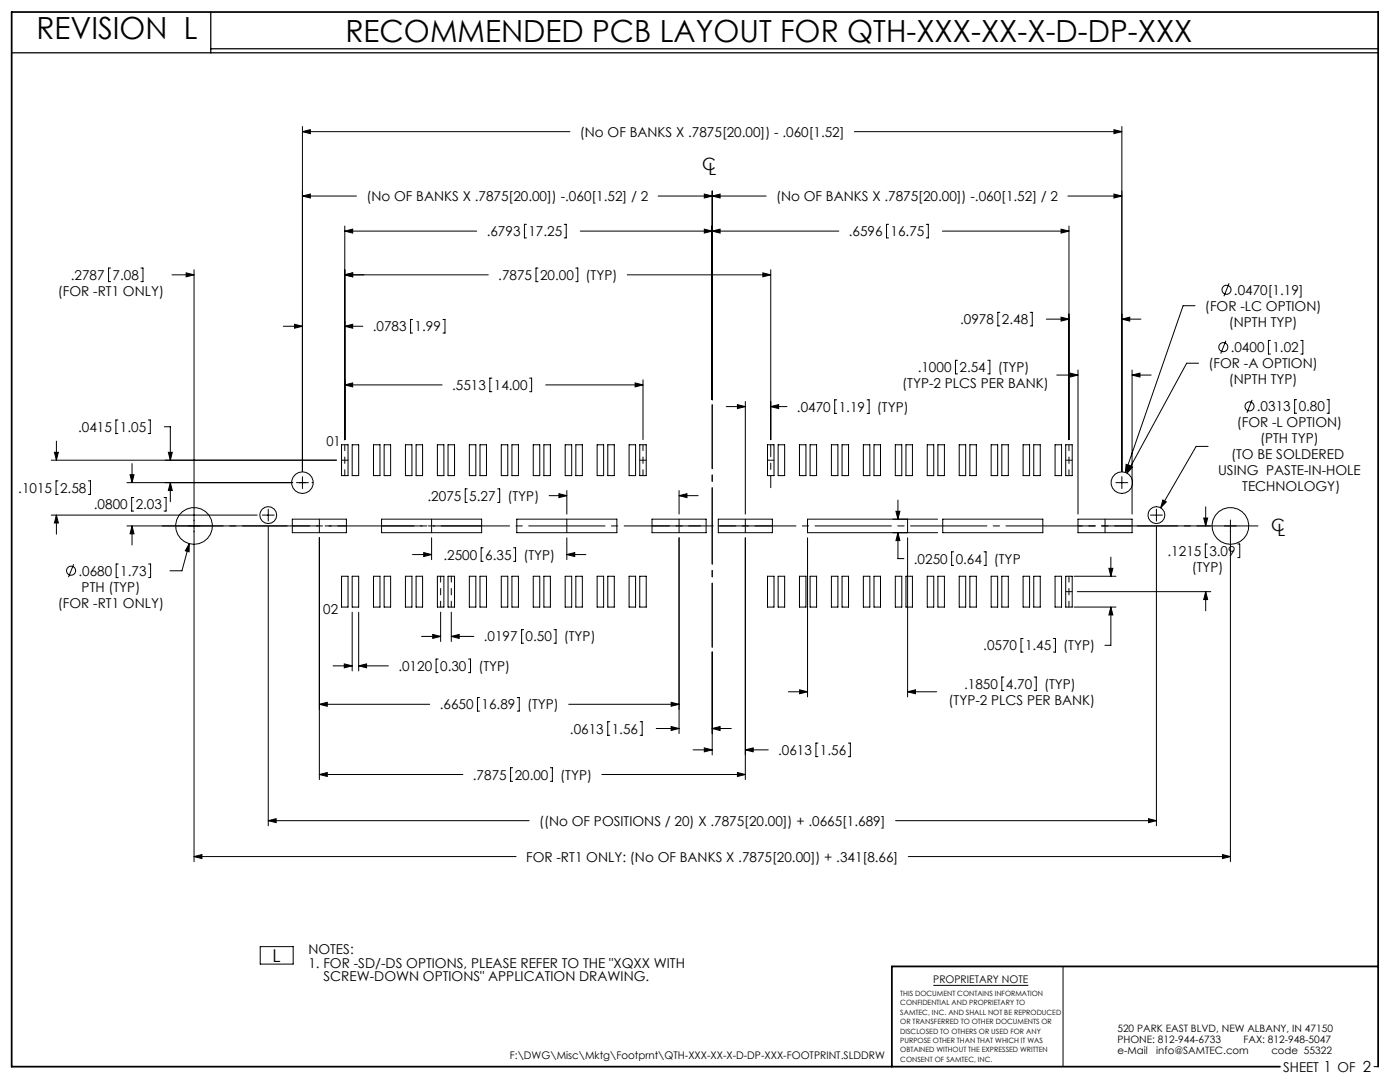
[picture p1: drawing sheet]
<svg xmlns="http://www.w3.org/2000/svg" width="279mm" height="216mm" viewBox="0 0 279 216" stroke-linecap="round" stroke-linejoin="round" font-family="sans-serif">
<g fill="none" stroke="#000" stroke-width=".2">
<path d="M60.4 39.1h10.7M60.4 26.3l1.5-.4v.8zM60.4 25.3v68.8M60.4 26.3h53.3M60.4 39.1l1.5-.4v.8zM131.4 39.1h21.5M140.6 38.7l1.5 .4-1.5 .4zM142.1 38.1v41.7M142.1 39.1l1.6-.4v.8zM170.5 26.3h53.4M213.1 39.1h10.8M222.3 25.9l1.6 .4-1.6 .4z"/>
<path d="M222.3 38.7l1.6 .4-1.6 .4zM223.9 25.3v68.8M22.1 53.5h-.4v2.7h.4M28.1 53.5h.4v2.7h-.4M34.3 54.8h4.4M37.1 54.4l1.6 .4-1.6 .4zM38.7 53.8v118.1M68.8 46.1l1.6-.4v.8zM68.8 54.8h28.6M68.8 54.8l1.6-.4v.8zM68.8 45.1v42.6M68.8 46.1h26.3"/>
<path d="M105.1 44.8h-.4v2.7h.4M107.4 53.5h-.4v2.7h.4M112.6 44.8h.4v2.7h-.4M114.9 53.5h.4v2.7h-.4M115.8 46.1h51.6M125.2 54.8h28.6M140.6 45.7l1.5 .4-1.5 .4zM142.1 46.1l1.6-.4v.8zM152.2 54.4l1.6 .4-1.6 .4zM153.8 53.8v33.9M177.3 44.8h-.4v2.7h.4M184.9 44.8h.4v2.7h-.4"/>
<path d="M188.1 46.1h25.2M211.8 45.7l1.5 .4-1.5 .4zM213.3 45.1v42.6M245.3 56.5l-1 2.6M56.5 65.1h3.9M58.8 64.7l1.6 .4-1.6 .4zM68.8 65.1h3.6M68.8 76.8h19.4M68.8 65.1l1.6-.4v.8zM68.8 76.8l1.6-.4v.8zM82.3 63.7h-.4v2.8h.4M88.4 63.7h.4v2.8h-.4"/>
<path d="M98.2 75.4h-.4v2.8h.4M105.7 75.4h.4v2.8h-.4M108.9 76.8h19.4M126.7 76.4l1.6 .4-1.6 .4zM128.3 75.8v11.9M167 79.8h-.4v2.7h.4M173 79.8h.5v2.7h-.5M191.1 71.9h-.4v2.7h.4M197.1 71.9h.5v2.7h-.5M199.5 62.3h-.4v2.7h.4M205.6 62.3h.4v2.7h-.4M208.8 63.7h4.5"/>
<path d="M210.9 74.8h4.2M211.8 63.3l1.5 .4-1.5 .4zM213.6 74.4l1.5 .4-1.5 .4zM215.1 73.8v28.8M223.9 63.7l1.6-.4v.8zM223.9 63.7h3.8M225.9 74.8l1.6-.4v.8zM225.9 73.8v28.8M225.9 74.8h3.8M238.5 61h-2.4l-11.5 33.3M239.2 72.5h-2.4l-11.9 21.9M244.7 68l-1.1 2.6"/>
<path d="M249.9 79.8l-1 2.6M253.5 67.9h-.4v2.7h.4M258.8 79.7h-.4v2.8h.4M259.6 67.9h.4v2.7h-.4M264.8 79.7h.4v2.8h-.4M10.2 91.8h56.9M10.9 90.3h.7l-.3 1.5zM11.3 88v3.8M11.6 96h-.4v2.7h.4M17.6 96h.5v2.7h-.5M23.5 83.8h-.4v2.7h.4M25.3 96.3h32.9"/>
<path d="M26 94.7h.7l-.3 1.6zM26.4 92.5v3.8M26.7 99.3h-.4v2.7h.4M29.6 83.8h.4v2.7h-.4M32.7 99.3h.4v2.7h-.4M32.8 85.2h1.2v6.6M33.6 90.3h.8l-.4 1.5zM34 96.3v3.8M34 96.3l.4 1.6h-.8zM59.2 96.3h2.3M60.4 95.1v2.4M68.2 88.8h1.3v6.1h-1.3z"/>
<path d="M70.3 88.8h1.3v6.1h-1.3zM74.5 88.8h1.3v6.1h-1.3zM76.7 88.8h1.3v6.1h-1.3zM80.9 88.8h1.3v6.1h-1.3zM83 88.8h1.3v6.1h-1.3zM87.3 88.8h1.3v6.1h-1.3zM89.4 88.8h1.3v6.1h-1.3zM93.3 97.5h-.4v2.8h.4M93.7 88.8h1.3v6.1h-1.3zM95.8 88.8h1.3v6.1h-1.3zM99.3 97.5h.4v2.8h-.4M100 88.8h1.3v6.1h-1.3z"/>
<path d="M102.2 88.8h1.3v6.1h-1.3zM106.4 88.8h1.3v6.1h-1.3zM108.5 88.8h1.3v6.1h-1.3zM109.6 98.9h3.5M111.5 98.5l1.6 .4-1.6 .4zM112.8 88.8h1.3v6.1h-1.3zM113.1 97.9v4.7M114.9 88.8h1.3v6.1h-1.3zM119.2 88.8h1.3v6.1h-1.3zM121.3 88.8h1.3v6.1h-1.3zM125.5 88.8h1.3v6.1h-1.3zM127.7 88.8h1.3v6.1h-1.3z"/>
<path d="M135.5 97.9v4.7M135.5 98.9h3.8M135.5 98.9l1.6-.4v.8zM144.9 81.1h3.8M147.2 80.7l1.5 .4-1.5 .4zM148.7 80.1v22.5M153.2 88.8h1.3v6.1h-1.3zM153.8 81.1h3.3M153.8 81.1l1.6-.4v.8zM155.3 88.8h1.3v6.1h-1.3zM159.5 88.8h1.3v6.1h-1.3zM161.7 88.8h1.3v6.1h-1.3z"/>
<path d="M165.9 88.8h1.3v6.1h-1.3zM168.1 88.8h1.2v6.1h-1.2zM172.3 88.8h1.3v6.1h-1.3zM174.4 88.8h1.3v6.1h-1.3zM178.7 88.8h1.3v6.1h-1.3zM179.2 99.8v3.8M180.8 88.8h1.3v6.1h-1.3zM185.1 88.8h1.2v6.1h-1.2zM187.2 88.8h1.3v6.1h-1.3zM191.4 88.8h1.3v6.1h-1.3zM193.6 88.8h1.3v6.1h-1.3zM197.8 88.8h1.3v6.1h-1.3z"/>
<path d="M199.9 88.8h1.3v6.1h-1.3zM204.2 88.8h1.3v6.1h-1.3zM206.3 88.8h1.3v6.1h-1.3zM210.6 88.8h1.3v6.1h-1.3zM212.7 88.8h1.3v6.1h-1.3zM222.7 96.3h2.4M223.9 95.1v2.4M224.7 92.6l.8 .3-.9 1.4zM225.3 92.8l.7 .4-1.1 1.2zM232.1 99.8l.7 .4-1.2 1.1zM241.1 89.1h-2.4l-7.1 12.2M10.2 102.8h41.1"/>
<path d="M11.3 102.8l.3 1.6h-.7zM11.3 102.8v3.8M14.7 112.6l-1 2.6M23.6 112.5h-.4v2.8h.4M25.3 104.9h32M26.4 104.9v3.9M26.4 104.9l.3 1.6h-.7zM29.7 112.5h.4v2.8h-.4M37.8 108.5l-.1 1.6-.7-.2zM37.8 108.5l-1.5 5.4h-2.4M52.3 102.8h2.4M53.5 101.6v2.4"/>
<path d="M53.5 105v59.8M58.3 103.6h10.8v2.7h-10.8zM63.7 107.3v48.3M68.2 115h1.3v6.1h-1.3zM70.3 115h1.3v6.1h-1.3zM74.5 115h1.3v6.1h-1.3zM76.1 103.6h20v2.7h-20zM76.7 115h1.3v6.1h-1.3zM80.9 115h1.3v6.1h-1.3zM82.3 110.7h3.8M83 115h1.3v6.1h-1.3zM84.6 110.3l1.5 .4-1.5 .4z"/>
<path d="M86.1 107.3v4.4M87.3 115h1.3v6.1h-1.3zM89.4 115h1.3v6.1h-1.3zM93.7 115h1.3v6.1h-1.3zM95.8 115h1.3v6.1h-1.3zM96.4 109.3h-.4v2.7h.4M100 115h1.3v6.1h-1.3zM102.2 115h1.3v6.1h-1.3zM102.5 109.3h.4v2.7h-.4M103.1 103.6h20v2.7h-20zM106.4 115h1.3v6.1h-1.3zM108.5 115h1.3v6.1h-1.3z"/>
<path d="M112.8 115h1.3v6.1h-1.3zM113.1 107.3v4.4M113.1 110.7h3.8M113.1 110.7l1.6-.4v.8zM114.9 115h1.3v6.1h-1.3zM119.2 115h1.3v6.1h-1.3zM121.3 115h1.3v6.1h-1.3zM125.5 115h1.3v6.1h-1.3zM127.7 115h1.3v6.1h-1.3zM130.1 103.6h10.8v2.7h-10.8zM135.5 107.3v39.1M143.3 103.6h10.8v2.7h-10.8z"/>
<path d="M148.7 107.3v48.3M153.2 115h1.3v6.1h-1.3zM155.3 115h1.3v6.1h-1.3zM159.5 115h1.3v6.1h-1.3zM161.2 107.3v31.8M161.7 115h1.3v6.1h-1.3zM165.9 115h1.3v6.1h-1.3zM168.1 115h1.2v6.1h-1.2zM172.3 115h1.3v6.1h-1.3zM174.4 115h1.3v6.1h-1.3zM178.7 115h1.3v6.1h-1.3zM178.8 102h.8l-.4 1.6z"/>
<path d="M179.2 106.3l.4 1.6h-.8zM179.2 106.3v5.2h1.2M180.8 115h1.3v6.1h-1.3zM181.1 103.6v2.7M181.1 107.3v31.8M185.1 115h1.2v6.1h-1.2zM187.1 103.6h-25.9v2.7h25.9M187.2 115h1.3v6.1h-1.3zM188.1 103.6h20v2.7h-20zM190.3 110.1h-.4v2.7h.4M191.4 115h1.3v6.1h-1.3zM193.6 115h1.3v6.1h-1.3z"/>
<path d="M196.4 110.1h.4v2.7h-.4M197.8 115h1.3v6.1h-1.3zM199.9 115h1.3v6.1h-1.3zM204.2 115h1.3v6.1h-1.3zM206.3 115h1.3v6.1h-1.3zM210.6 115h1.3v6.1h-1.3zM212.7 115h1.3v6.1h-1.3zM214.3 115h8.4M215 118.1h26.6M215.1 103.6h10.8v2.7h-10.8zM221.3 113.4h.8l-.4 1.6zM221.7 111.2v3.8"/>
<path d="M226.9 104.9h14.7M229.6 102.8h2.4M230.8 101.6v2.4M230.8 105v59.8M240.2 103.4h.8l-.4 1.5zM240.6 101.1v3.8M240.6 118.1v3.8M240.6 118.1l.4 1.5h-.8zM241 108.6h-.5v2.7h.5M244.4 104.9h2.3M245.6 103.8v68.1M247 108.6h.4v2.7h-.4"/>
<path d="M66.5 132.9h3.8M68.7 132.5l1.6 .4-1.6 .4zM70.3 122.2v11.7M71.6 132.9l1.6-.4v.8zM71.6 122.2v11.7M71.6 132.9h5.9M84.1 127h3.8M86.4 126.6l1.5 .4-1.5 .4zM87.4 131.5h-.4v2.7h.4M87.9 122.2v5.8M90.1 122.2v5.8M90.1 127h4.5"/>
<path d="M90.1 127l1.5-.4v.8zM93.5 131.5h.4v2.7h-.4M95.7 139.2h-.4v2.7h.4M103.2 139.2h.4v2.7h-.4M104.5 125.6h-.4v2.7h.4M110.6 125.6h.4v2.7h-.4M142.1 130.1v20.5M157.4 138h3.8M159.6 137.6l1.6 .4-1.6 .4zM181.1 138l1.6-.4v.8zM181.1 138h5.8M200.3 135.1h-.4v2.7h.4"/>
<path d="M204.2 127.4h-.4v2.7h.4M206.4 135.1h.4v2.7h-.4M210.2 127.4h.4v2.7h-.4M214.3 121.1h8.4M221.7 121.1v7.7h-1.2M221.7 121.1l.4 1.6h-.8zM63.7 140.5h22.1M63.7 154.5h28.7M63.7 140.5l1.6-.4v.8zM63.7 154.5l1.6-.4v.8zM102.3 153.2h-.4v2.7h.4M109.8 153.2h.4v2.7h-.4"/>
<path d="M113.5 140.5h22M120.1 154.5h28.6M121.7 144h-.4v2.7h.4M127.8 144h.4v2.7h-.4M131 145.4h4.5M133.9 145l1.6 .4-1.6 .4zM133.9 140.1l1.6 .4-1.6 .4zM138.3 149.6h3.8M140.6 149.2l1.5 .4-1.5 .4zM142.1 145.4h3.8M142.1 145.4l1.6-.4v.8zM147.2 154.1l1.5 .4-1.5 .4z"/>
<path d="M148.7 149.6l1.6-.4v.8zM148.7 149.6h4.6M163.2 148.3h-.4v2.7h.4M169.3 148.3h.4v2.7h-.4M38.7 170.9l1.6-.4v.8zM38.7 170.9h64.3M53.5 163.8l1.6-.4v.8zM53.5 163.8h52.1M178.7 163.8h52.1M181.3 170.9h64.3M229.2 163.4l1.6 .4-1.6 .4zM244 170.5l1.6 .4-1.6 .4z"/>
<path d="M51.9 188.9h6.6v3.5h-6.6zM186.3 196.6h18.9M212.2 192.8v20M274.2 212.8h.8"/>
<circle cx="244.8" cy="57.8" r=".9"/>
<circle cx="244.1" cy="69.3" r=".9"/>
<circle cx="60.4" cy="96.3" r="2.16"/>
<circle cx="223.9" cy="96.3" r="2.16"/>
<circle cx="249.4" cy="81.1" r=".9"/>
<circle cx="14.2" cy="113.9" r=".9"/>
<circle cx="38.7" cy="104.9" r="3.7"/>
<circle cx="53.5" cy="102.8" r="1.69"/>
<circle cx="230.8" cy="102.8" r="1.69"/>
<circle cx="245.6" cy="104.9" r="3.7"/>
</g>
<path d="M2.3 10.5h272.7M42.1 2.4v8.1M42.1 9.7h232.9" fill="none" stroke="#000" stroke-width=".25"/>
<path d="M275 192.8h-97v20M255.5 212.8h-253.2v-210.4h272.7v210.4" fill="none" stroke="#000" stroke-width=".35"/>
<path d="M142.1 80.7v48.5M142.1 129.1v-48.3" fill="none" stroke="#000" stroke-width=".2" stroke-dasharray="15.2 1.3 1.3 1.3" stroke-dashoffset="2.5"/>
<path d="M68.8 88.8v6.1M128.3 88.8v6.1M213.3 88.8v6.1M87.9 115v6.1M90.1 115v6.1M213.3 115v6.1" fill="none" stroke="#000" stroke-width=".2" stroke-dasharray="15.2 1.3 1.3 1.3" stroke-dashoffset="14.1"/>
<path d="M76.1 104.9h20" fill="none" stroke="#000" stroke-width=".2" stroke-dasharray="15.2 1.3 1.3 1.3" stroke-dashoffset="7.2"/>
<path d="M32.4 104.9h218.6" fill="none" stroke="#000" stroke-width=".2" stroke-dasharray="15.2 1.3 1.3 1.3" stroke-dashoffset="3.1"/>
<path d="M58.3 104.9h10.8M130.1 104.9h10.8M143.3 104.9h10.8M215.1 104.9h10.8" fill="none" stroke="#000" stroke-width=".2" stroke-dasharray="15.2 1.3 1.3 1.3" stroke-dashoffset="11.7"/>
<path d="M68.2 91.8h1.3M127.7 91.8h1.3M153.2 91.8h1.3M212.7 91.8h1.3M63.7 103.6v2.7M86.1 103.6v2.7M113.1 103.6v2.7M135.5 103.6v2.7M148.7 103.6v2.7M212.7 118.1h1.3M220.5 103.6v2.7" fill="none" stroke="#000" stroke-width=".2" stroke-dasharray="15.2 1.3 1.3 1.3"/>
<path d="M153.8 88.8v8.5" fill="none" stroke="#000" stroke-width=".2" stroke-dasharray="15.2 1.3 1.3 1.3" stroke-dashoffset="12.9"/>
<path d="M62.5 96.3h-4.3" fill="none" stroke="#000" stroke-width=".2" stroke-dasharray="15.2 1.3 1.3 1.3" stroke-dashoffset="15"/>
<g fill="#000">
<path d="M68.8 54.8l1.6-.4v.8zM152.2 54.4l1.6 .4-1.6 .4zM63.7 140.5l1.6-.4v.8zM133.9 140.1l1.6 .4-1.6 .4zM63.7 154.5l1.6-.4v.8zM147.2 154.1l1.5 .4-1.5 .4zM84.6 110.3l1.5 .4-1.5 .4zM113.1 110.7l1.6-.4v.8zM111.5 98.5l1.6 .4-1.6 .4zM135.5 98.9l1.6-.4v.8zM68.8 65.1l1.6-.4v.8zM58.8 64.7l1.6 .4-1.6 .4zM147.2 80.7l1.5 .4-1.5 .4zM153.8 81.1l1.6-.4v.8zM86.4 126.6l1.5 .4-1.5 .4zM90.1 127l1.5-.4v.8zM126.7 76.4l1.6 .4-1.6 .4zM68.8 76.8l1.6-.4v.8zM221.3 113.4h.8l-.4 1.6zM221.7 121.1l.4 1.6h-.8zM26.4 104.9l.3 1.6h-.7zM26 94.7h.7l-.3 1.6zM33.6 90.3h.8l-.4 1.5zM34 96.3l.4 1.6h-.8zM240.6 118.1l.4 1.5h-.8zM240.2 103.4h.8l-.4 1.5z"/>
<path d="M223.9 63.7l1.6-.4v.8zM211.8 63.3l1.5 .4-1.5 .4zM142.1 46.1l1.6-.4v.8zM211.8 45.7l1.5 .4-1.5 .4zM68.8 46.1l1.6-.4v.8zM140.6 45.7l1.5 .4-1.5 .4zM142.1 39.1l1.6-.4v.8zM222.3 38.7l1.6 .4-1.6 .4zM140.6 38.7l1.5 .4-1.5 .4zM60.4 39.1l1.5-.4v.8zM133.9 145l1.6 .4-1.6 .4zM142.1 145.4l1.6-.4v.8zM148.7 149.6l1.6-.4v.8zM140.6 149.2l1.5 .4-1.5 .4zM37.1 54.4l1.6 .4-1.6 .4zM68.8 54.8l1.6-.4v.8zM10.9 90.3h.7l-.3 1.5zM11.3 102.8l.3 1.6h-.7z"/>
<path d="M178.8 102h.8l-.4 1.6zM179.2 106.3l.4 1.6h-.8zM159.6 137.6l1.6 .4-1.6 .4zM181.1 138l1.6-.4v.8zM225.9 74.8l1.6-.4v.8zM213.6 74.4l1.5 .4-1.5 .4zM225.3 92.8l-.4 1.6 1.1-1.2zM224.7 92.6l-.1 1.7 .9-1.4zM68.7 132.5l1.6 .4-1.6 .4zM71.6 132.9l1.6-.4v.8zM60.4 26.3l1.5-.4v.8zM222.3 25.9l1.6 .4-1.6 .4z"/>
<path d="M38.7 170.9l1.6-.4v.8zM244 170.5l1.6 .4-1.6 .4zM37.8 108.5l-.8 1.4 .7 .2zM53.5 163.8l1.6-.4v.8zM229.2 163.4l1.6 .4-1.6 .4zM232.1 99.8l-.5 1.5 1.2-1.1z"/>
</g>
<g font-size="6.1">
<text x="7.3" y="7.9">REVISION L</text>
<text x="68.9" y="8.3">RECOMMENDED PCB LAYOUT FOR QTH-XXX-XX-X-D-DP-XXX</text>
</g>
<text font-size="3.5" x="54.4" y="191.9">L</text>
<g font-size="3.4">
<text x="140.1" y="34">C</text>
<text x="141.4" y="35">L</text>
<text x="253.7" y="106">C</text>
<text x="254.9" y="107">L</text>
</g>
<g font-size="2.7">
<text x="115.7" y="27.3">(No OF BANKS X .7875[20.00]) - .060[1.52]</text>
<text x="73.1" y="40.1">(No OF BANKS X .7875[20.00]) -.060[1.52] / 2</text>
<text x="154.9" y="40.1">(No OF BANKS X .7875[20.00]) -.060[1.52] / 2</text>
<text x="97.1" y="47.1">.6793</text>
<text x="105.5" y="47.1">17.25</text>
<text x="169.4" y="47.1">.6596</text>
<text x="177.7" y="47.1">16.75</text>
<text x="11.5" y="59">(FOR -RT1 ONLY)</text>
<text x="14.1" y="55.8">.2787</text>
<text x="22.5" y="55.8">7.08</text>
<text x="99.4" y="55.8">.7875</text>
<text x="107.8" y="55.8">20.00</text>
<text x="116.9" y="55.8">(TYP)</text>
<text x="246.3" y="58.8">.0470[1.19]</text>
<text x="191.6" y="64.7">.0978</text>
<text x="199.9" y="64.7">2.48</text>
<text x="240.5" y="62">(FOR -LC OPTION)</text>
<text x="245.2" y="65.2">(NPTH TYP)</text>
<text x="74.4" y="66.1">.0783</text>
<text x="82.7" y="66.1">1.99</text>
<text x="245.6" y="70.3">.0400</text>
<text x="253.9" y="70.3">1.02</text>
<text x="90.2" y="77.8">.5513</text>
<text x="98.6" y="77.8">14.00</text>
<text x="180.1" y="77.4">(TYP-2 PLCS PER BANK)</text>
<text x="183.1" y="74.3">.1000</text>
<text x="191.5" y="74.3">2.54</text>
<text x="199.1" y="74.3">(TYP)</text>
<text x="241.2" y="73.5">(FOR -A OPTION)</text>
<text x="245.2" y="76.7">(NPTH TYP)</text>
<text x="159.1" y="82.1">.0470</text>
<text x="167.4" y="82.1">1.19</text>
<text x="175" y="82.1">(TYP)</text>
<text x="250.8" y="82.1">.0313</text>
<text x="259.2" y="82.1">0.80</text>
<text x="15.6" y="86.2">.0415</text>
<text x="23.9" y="86.2">1.05</text>
<text x="65.2" y="89">01</text>
<text x="246.8" y="85.3">(FOR -L OPTION)</text>
<text x="251.5" y="88.5">(PTH TYP)</text>
<text x="243.1" y="94.9">USING PASTE-IN-HOLE</text>
<text x="245.7" y="91.7">(TO BE SOLDERED</text>
<text x="3.6" y="98.3">.1015</text>
<text x="12" y="98.3">2.58</text>
<text x="18.7" y="101.6">.0800</text>
<text x="27.1" y="101.6">2.03</text>
<text x="85.3" y="99.9">.2075</text>
<text x="93.7" y="99.9">5.27</text>
<text x="101.3" y="99.9">(TYP)</text>
<text x="247.9" y="98.1">TECHNOLOGY)</text>
<text x="88.5" y="111.7">.2500</text>
<text x="96.8" y="111.7">6.35</text>
<text x="104.5" y="111.7">(TYP)</text>
<text x="182.4" y="112.5">.0250</text>
<text x="190.7" y="112.5">0.64</text>
<text x="198.3" y="112.5">(TYP</text>
<text x="233" y="110.9">.1215</text>
<text x="241.3" y="110.9">3.09</text>
<text x="15.7" y="114.9">.0680</text>
<text x="16.3" y="118.1">PTH (TYP)</text>
<text x="24" y="114.9">1.73</text>
<text x="237.8" y="114.1">(TYP)</text>
<text x="11.5" y="121.3">(FOR -RT1 ONLY)</text>
<text x="64.5" y="122.5">02</text>
<text x="96.6" y="128">.0197</text>
<text x="104.9" y="128">0.50</text>
<text x="112.5" y="128">(TYP)</text>
<text x="196.2" y="129.8">.0570</text>
<text x="204.6" y="129.8">1.45</text>
<text x="212.2" y="129.8">(TYP)</text>
<text x="79.5" y="133.9">.0120</text>
<text x="87.8" y="133.9">0.30</text>
<text x="95.5" y="133.9">(TYP)</text>
<text x="192.4" y="137.4">.1850</text>
<text x="200.7" y="137.4">4.70</text>
<text x="208.4" y="137.4">(TYP)</text>
<text x="87.8" y="141.5">.6650</text>
<text x="96.1" y="141.5">16.89</text>
<text x="105.2" y="141.5">(TYP)</text>
<text x="189.3" y="140.6">(TYP-2 PLCS PER BANK)</text>
<text x="113.8" y="146.4">.0613</text>
<text x="122.1" y="146.4">1.56</text>
<text x="94.4" y="155.5">.7875</text>
<text x="102.7" y="155.5">20.00</text>
<text x="111.8" y="155.5">(TYP)</text>
<text x="155.3" y="150.6">.0613</text>
<text x="163.6" y="150.6">1.56</text>
<text x="107.6" y="164.8">((No OF POSITIONS / 20) X .7875[20.00]) + .0665[1.689]</text>
<text x="105" y="171.9">FOR -RT1 ONLY: (No OF BANKS X .7875[20.00]) + .341[8.66]</text>
<text x="61.5" y="190.4">NOTES:</text>
<text x="61.5" y="193.1">1. FOR -SD/-DS OPTIONS, PLEASE REFER TO THE &quot;XQXX WITH</text>
<text x="64.5" y="195.8">SCREW-DOWN OPTIONS&quot; APPLICATION DRAWING.</text>
<text x="256.1" y="213.9">SHEET 1 OF 2</text>
</g>
<g font-size="2.1">
<text x="186.3" y="196.2">PROPRIETARY NOTE</text>
<text x="101.8" y="211.3">F:\DWG\Misc\Mktg\Footprnt\QTH-XXX-XX-X-D-DP-XXX-FOOTPRINT.SLDDRW</text>
</g>
<g font-size="2">
<text x="223" y="206">520 PARK EAST BLVD, NEW ALBANY, IN 47150</text>
<text x="223" y="208.1">PHONE: 812-944-6733</text>
<text x="248.2" y="208.1">FAX: 812-948-5047</text>
<text x="223" y="210.3">e-Mail</text>
<text x="230.8" y="210.3">info@SAMTEC.com</text>
<text x="253.7" y="210.3">code 55322</text>
</g>
<g font-size="1.4">
<text x="179.7" y="198.8">THIS DOCUMENT CONTAINS INFORMATION</text>
<text x="179.7" y="200.6">CONFIDENTIAL AND PROPRIETARY TO</text>
<text x="179.7" y="202.5">SAMTEC, INC. AND SHALL NOT BE REPRODUCED</text>
<text x="179.7" y="204.4">OR TRANSFERRED TO OTHER DOCUMENTS OR</text>
<text x="179.7" y="206.2">DISCLOSED TO OTHERS OR USED FOR ANY</text>
<text x="179.7" y="208.1">PURPOSE OTHER THAN THAT WHICH IT WAS</text>
<text x="179.7" y="210">OBTAINED WITHOUT THE EXPRESSED WRITTEN</text>
<text x="179.7" y="211.8">CONSENT OF SAMTEC, INC.</text>
</g>
</svg>
